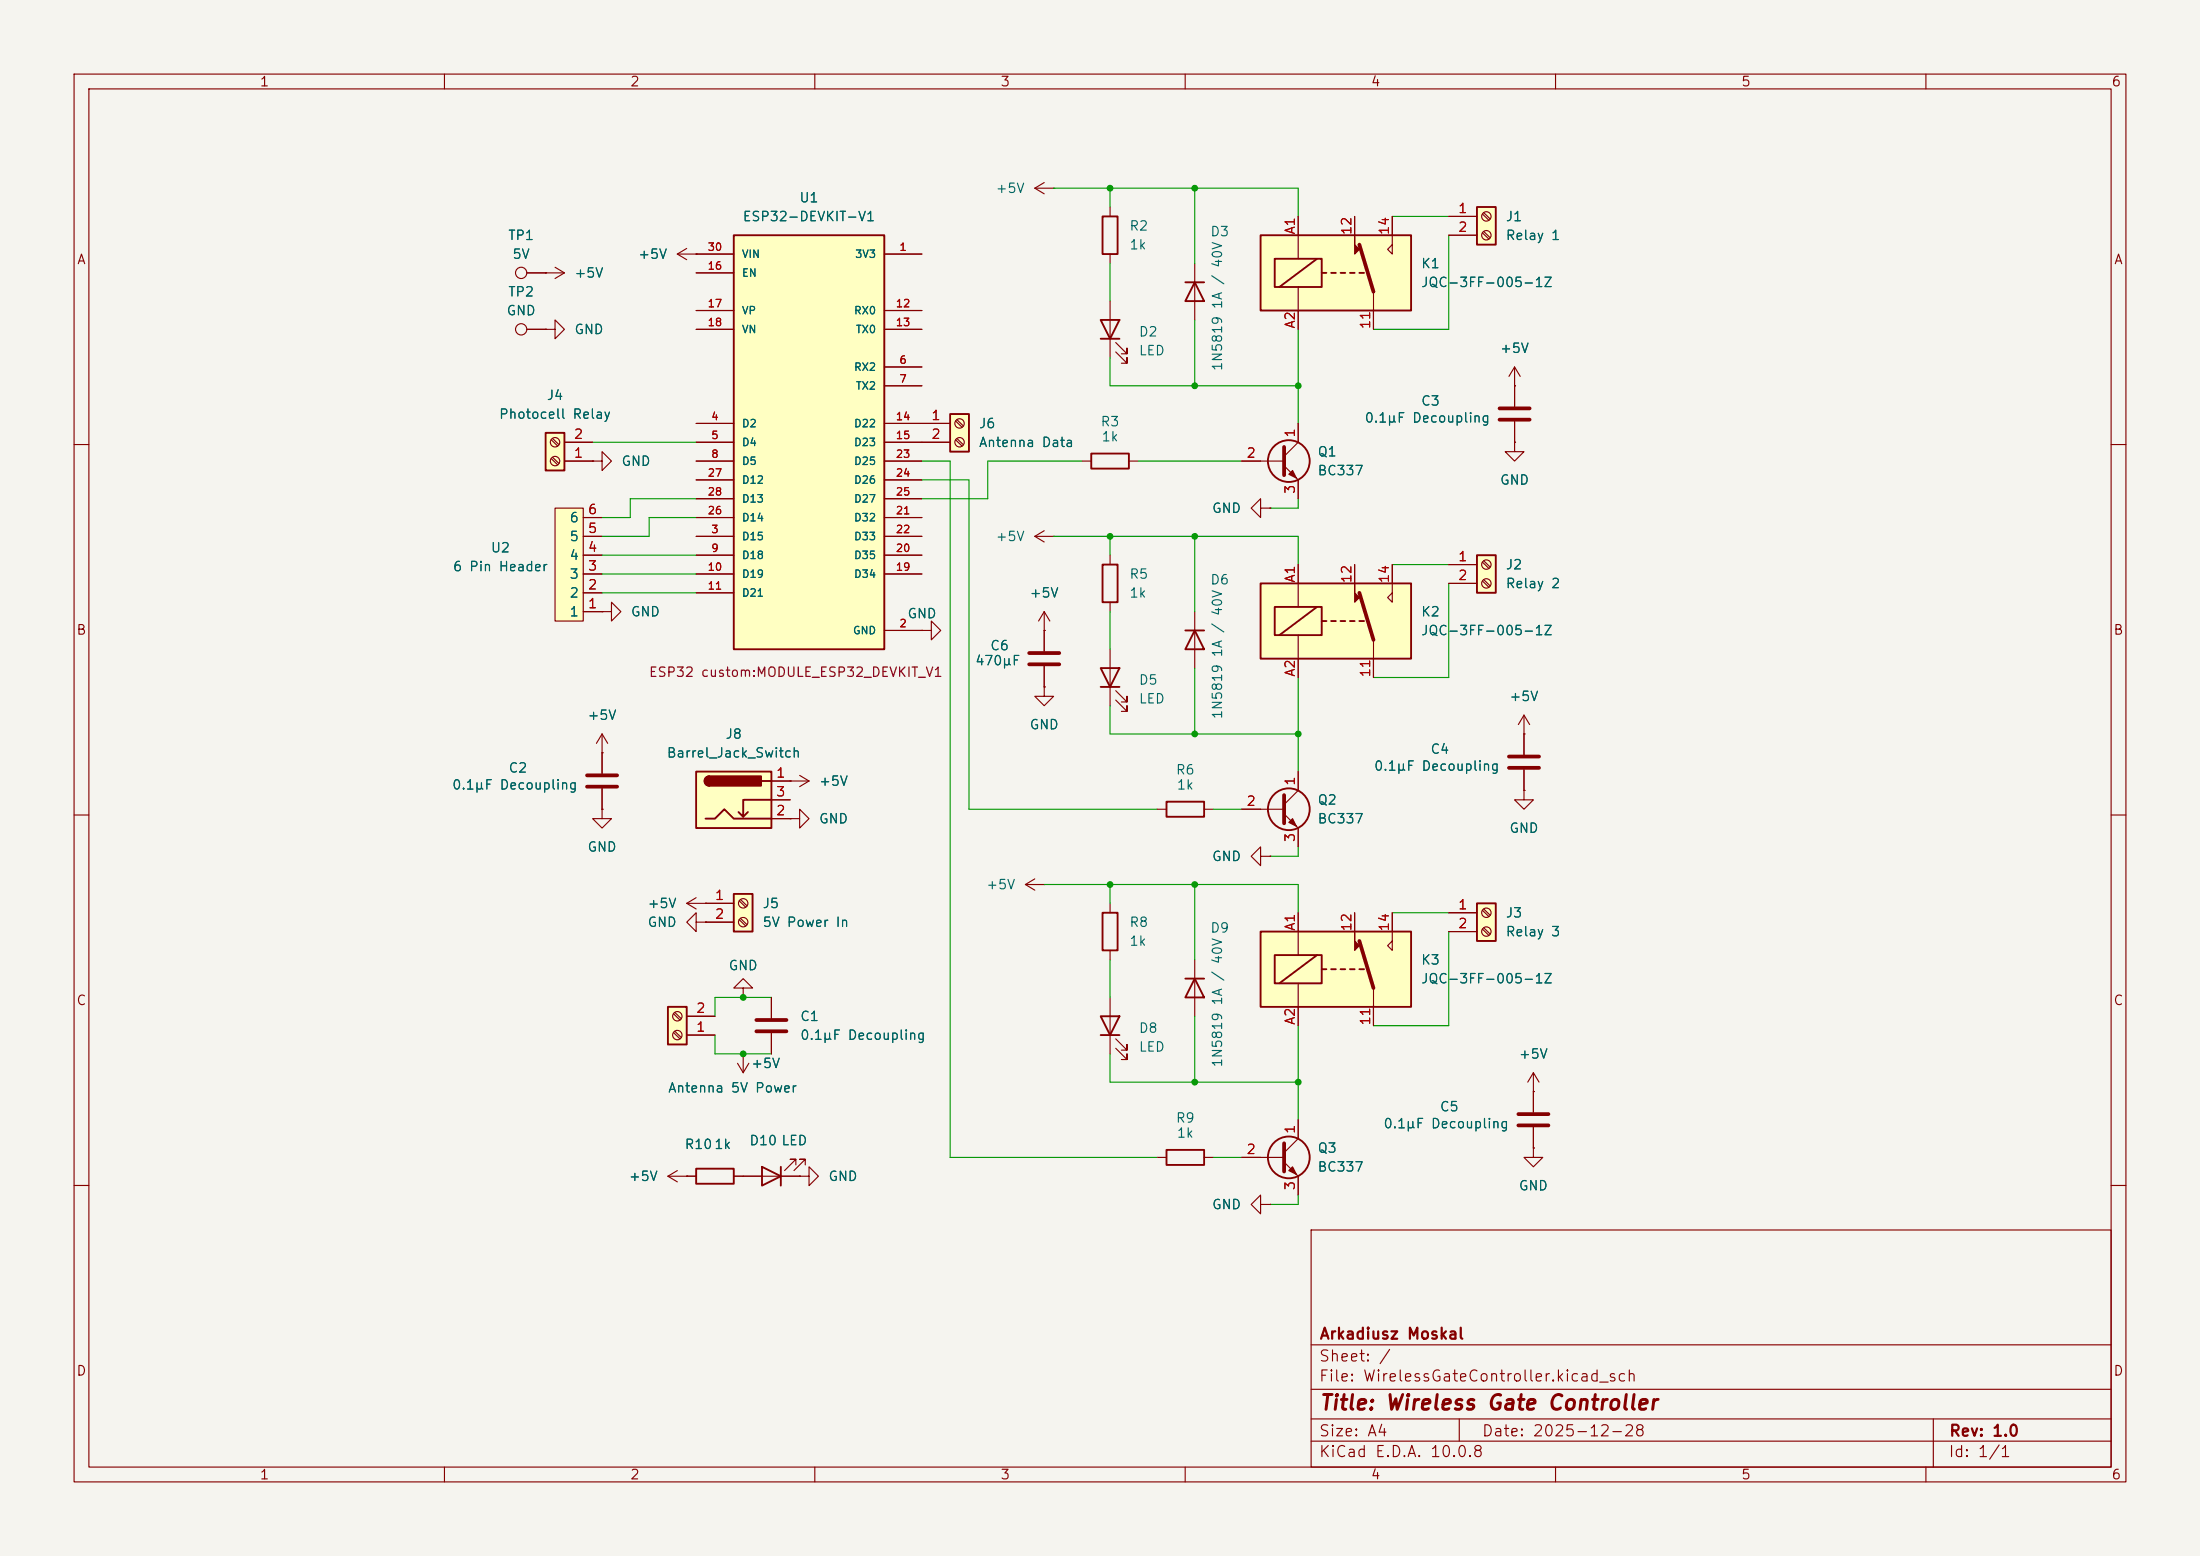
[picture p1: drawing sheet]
<svg xmlns="http://www.w3.org/2000/svg" width="297mm" height="210mm" viewBox="0 0 297 210" stroke-linecap="round" stroke-linejoin="round" font-family="sans-serif">
<path d="M0 0h297v210h-297z" fill="#f5f4ef" stroke="#f5f4ef" stroke-width=".14"/>
<g fill="none" stroke="#840000" stroke-width=".15">
<path d="M10 10h277v190h-277zM12 12h273v186h-273zM60 10v2M110 10v2M160 10v2M210 10v2M260 10v2M10 60h2M285 60h2M141 92.7v1.3h1.2l-1.2 1.3-1.3-1.3h1.3M141 92.7h.1M10 110h2"/>
<path d="M285 110h2M10 160h2M177 166h108v32h-108zM285 160h2M60 198v2M110 198v2M160 198v2M177 194.5h108M177 191.5h108M177 187.5h108M177 181.5h108M197 191.5v3"/>
<path d="M210 198v2M260 198v2M261 191.5v6.5"/>
</g>
<path d="M199.4 74.9h2.5v5.1h-2.5z" fill="#ffffc2"/>
<path d="M148.8 29.2h2.1v5.1h-2.1zM160 38.1h2.6M161.3 38.1l1.3 2.5h-2.6zM148.6 43.2h2.5l-1.2 2.5zM148.6 45.7h2.5M147.3 61.2h5.1v2h-5.1zM199.4 74.9h2.5v5.1h-2.5z" fill="none" stroke="#840000" stroke-width=".25"/>
<g fill="none" stroke="#840000" stroke-width=".15">
<path d="M149.9 27.9v1.3M149.9 34.3v1.3M161.3 35.6v7.6M149.9 40.6v7.7M150.6 47.5l1.5 1.5v-.7v.7h-.7M150.6 46.2l1.5 1.6v-.8v.8h-.7M204.5 59.7v1.3h1.2l-1.2 1.2-1.3-1.2h1.3M204.5 59.7h.1M139.7 72.4l1.3 .8M139.7 72.4h2.5M141 71.6l-1.3 .8M142.2 72.4h.1"/>
<path d="M146 62.2h1.3M152.4 62.2h1.3M195.6 76.2h3.8M195.6 78.7h3.8M200.1 75.9l.9 .8M200.1 78.4l.9 .8M200.3 75.7l.9 .8M200.3 78.2l.9 .9"/>
<circle cx="200.7" cy="76.2" r=".63"/>
<circle cx="200.7" cy="78.7" r=".63"/>
</g>
<path d="M128.3 55.9h2.5v5.1h-2.5z" fill="#ffffc2"/>
<path d="M128.3 55.9h2.5v5.1h-2.5zM148.8 76.2h2.1v5.1h-2.1zM148.6 90.2h2.5l-1.2 2.5zM148.6 92.7h2.5M94 157.7h5.1v2.1h-5.1zM102.9 157.5l2.5 1.3-2.5 1.2zM105.4 157.5v2.5" fill="none" stroke="#840000" stroke-width=".25"/>
<g fill="none" stroke="#840000" stroke-width=".15">
<path d="M124.5 57.2h3.8M124.5 59.7h3.8M129 56.8l.9 .9M129 59.4l.9 .8M129.2 56.6l.8 .9M129.2 59.2l.8 .8M204.5 52.1v2.8M204.5 56.9v2.8M149.9 74.9v1.3M141 85.1v2.8M141 89.9v2.8M149.9 81.3v1.3"/>
<path d="M149.9 87.6v7.7M150.6 94.5l1.5 1.5v-.7v.7h-.7M150.6 93.2l1.5 1.5v-.7v.7h-.7M90.2 158.8h3.8M90.2 158.8l1.2 .7M91.4 158l-1.2 .8M92.7 158.8h.1M99.1 158.8h8.8M99.6 143.5l.7 1.3M100.3 142.2h.1M100.3 142.2v2.6M101.1 143.5l-.8 1.3"/>
<path d="M107.4 157.2v-.7h-.7h.7l-1.5 1.5M108.7 157.2v-.7h-.8h.8l-1.5 1.5"/>
<circle cx="129.5" cy="57.1" r=".63"/>
<circle cx="129.5" cy="59.7" r=".63"/>
</g>
<path d="M202.4 55.1h4.1M202.4 56.6h4.1M138.9 88.1h4.1M138.9 89.7h4.1" fill="none" stroke="#840000" stroke-width=".51"/>
<path d="M90.2 135.9h2.5v5.1h-2.5z" fill="#ffffc2"/>
<path d="M90.2 135.9h2.5v5.1h-2.5z" fill="none" stroke="#840000" stroke-width=".25"/>
<g fill="none" stroke="#840000" stroke-width=".15">
<path d="M90.9 139.4l.9 .8M90.9 136.8l.9 .9M91.1 139.2l.9 .8M91.1 136.7l.9 .8M92.7 139.7h3.8M92.7 137.2h3.8M107.9 158.8h1.3v-1.3l1.3 1.3-1.3 1.2v-1.2M107.9 158.8h.1"/>
<circle cx="91.4" cy="139.7" r=".63"/>
<circle cx="91.4" cy="137.2" r=".63"/>
</g>
<path d="M99.1 120.7h2.5v5h-2.5z" fill="#ffffc2"/>
<path d="M99.1 120.7h2.5v5h-2.5z" fill="none" stroke="#840000" stroke-width=".25"/>
<g fill="none" stroke="#840000" stroke-width=".15">
<path d="M73.7 36.8h.1M73.7 36.8h2.5M74.9 36.1l1.3 .7M76.2 36.8l-1.3 .8M91.4 34.3l1.3 .8M91.4 34.3h2.6M92.7 33.5l-1.3 .8M94 34.3h.1M71.1 44.5h2.6M73.7 44.5h1.2v-1.3l1.3 1.3-1.3 1.2v-1.2M73.7 44.5h.1M106.7 110.5h1.2v-1.3l1.3 1.3-1.3 1.3v-1.3"/>
<path d="M106.7 110.5h.1M95.2 121.9h3.9M95.2 124.5h3.9M99.8 121.6l.9 .8M99.8 124.1l.9 .9M100 121.4l.8 .9M100 124l.8 .8M100.3 133.4h1.3l-1.3-1.3-1.2 1.3h1.2v1.2M100.3 134.6h.1M104.1 134.6v2.8M104.1 139.4v2.8M170.2 162.6v-1.3l-1.3 1.3 1.3 1.2v-1.2h1.2"/>
<path d="M171.4 162.6h.1"/>
<circle cx="70.4" cy="44.4" r=".76"/>
<circle cx="100.3" cy="121.9" r=".63"/>
<circle cx="100.3" cy="124.5" r=".63"/>
</g>
<path d="M102.1 137.7h4.1M102.1 139.2h4.1" fill="none" stroke="#840000" stroke-width=".51"/>
<path d="M73.7 58.4h2.5v5.1h-2.5z" fill="#ffffc2"/>
<path d="M73.7 58.4h2.5v5.1h-2.5z" fill="none" stroke="#840000" stroke-width=".25"/>
<g fill="none" stroke="#840000" stroke-width=".15">
<path d="M71.1 36.8h2.6M74.4 59.4l.9 .8M74.6 59.2l.9 .8M76.2 59.7h3.8M74.4 61.9l.9 .8M74.6 61.7l.9 .9M76.2 62.2h3.8M80 62.2h1.3v-1.2l1.2 1.2-1.2 1.3v-1.3M80 62.2h.1M81.3 82.6h1.2v-1.3l1.3 1.3-1.3 1.2v-1.2M81.3 82.6h.1M81.3 99.1l-.8 1.2"/>
<path d="M81.3 99.1l.7 1.2M81.3 99.1v2.5M81.3 101.6h.1M81.3 109.2v1.3h1.2l-1.2 1.3-1.3-1.3h1.3M81.3 109.2h.1M106.7 105.4h.1M106.7 105.4h2.5M107.9 104.6l1.3 .8M109.2 105.4l-1.3 .8"/>
<circle cx="70.4" cy="36.8" r=".76"/>
<circle cx="74.9" cy="59.7" r=".63"/>
<circle cx="74.9" cy="62.2" r=".63"/>
</g>
<path d="M94 104.1h10.1v7.7h-10.1z" fill="#ffffc2"/>
<path d="M94 104.1h10.1v7.7h-10.1zM95.2 110.5h1.3l1.3-1.3 1.3 1.3h5M95.8 104.8a.64 .64 0 0 0-.7 .6 .64 .64 0 0 0 .7 .6M101 109.6l-.7 .6M102.9 105.4h1.2M104.1 108h-3.8v2.2l-.6-.6" fill="none" stroke="#840000" stroke-width=".25"/>
<g fill="#840000" stroke="#840000" stroke-width=".25">
<path d="M95.3 105l.5-.2v1.2a.63 .63 0 0 1-.6-.3 .63 .63 0 0 1 .1-.7z"/>
<path d="M95.8 104.8h6.9v1.2h-6.9z"/>
</g>
<path d="M141 85.1h.1M141 82.6l-.8 1.2M141 82.6l.7 1.2M141 82.6v2.5M104.1 105.4h2.6M104.1 110.5h2.6M104.1 108h2.6" fill="none" stroke="#840000" stroke-width=".15"/>
<path d="M99.1 31.8h20.3v55.8h-20.3z" fill="#ffffc2"/>
<path d="M99.1 31.8h20.3v55.8h-20.3z" fill="none" stroke="#840000" stroke-width=".25"/>
<g fill="none" stroke="#840000" stroke-width=".15">
<path d="M94 34.3h5.1M94 36.8h5.1M119.4 34.3h5.1M94 57.2h5.1M94 59.7h5.1M94 41.9h5.1M94 44.5h5.1M119.4 57.2h5.1M119.4 59.7h5.1M119.4 49.5h5.1M119.4 52.1h5.1M119.4 41.9h5.1"/>
<path d="M119.4 44.5h5.1M94 72.4h5.1M94 62.2h5.1M94 74.9h5.1M94 77.5h5.1M94 69.9h5.1M94 64.8h5.1M94 67.3h5.1M119.4 72.4h5.1M119.4 62.2h5.1M119.4 74.9h5.1M119.4 77.5h5.1"/>
<path d="M119.4 69.9h5.1M119.4 64.8h5.1M119.4 67.3h5.1M94 80h5.1M119.4 85.1h5.1M124.5 85.1h1.2v-1.3l1.3 1.3-1.3 1.3v-1.3M124.5 85.1h.1M81.3 101.6v2.8M81.3 106.4v2.8"/>
</g>
<path d="M79.2 104.6h4.1M79.2 106.2h4.1" fill="none" stroke="#840000" stroke-width=".51"/>
<path d="M74.9 68.6h3.8v15.2h-3.8z" fill="#ffffc2"/>
<g fill="none" stroke="#840000" stroke-width=".15">
<path d="M139.7 25.4l1.3 .8M139.7 25.4h2.5M141 24.6l-1.3 .8M142.2 25.4h.1M175.3 57.2v2.5l-1.9 1.9M74.9 68.6h3.8v15.2h-3.8zM78.7 77.5h2.6M78.7 74.9h2.6M78.7 72.4h2.6M78.7 69.9h2.6M167.6 62.2h5.8M170.2 68.6v-1.3l-1.3 1.3 1.3 1.3v-1.3h1.2"/>
<path d="M171.4 68.6h.1M173.4 62.9l1.9 1.9v2.5M78.7 82.6h2.6M78.7 80h2.6"/>
</g>
<path d="M173.4 60.3v3.8" fill="none" stroke="#840000" stroke-width=".51"/>
<circle cx="174" cy="62.2" r="2.82" fill="none" stroke="#840000" stroke-width=".25"/>
<path d="M174 64l.5-.5 .5 1z" fill="#840000" stroke="#840000" stroke-width=".15"/>
<path d="M170.2 31.8h20.3v10.1h-20.3z" fill="#ffffc2"/>
<path d="M175.3 29.2v5.7M175.3 38.7v5.8M182.9 29.2v2.6M185.4 39.4v5.1M188 29.2v5.1l-.7-.6 .7-.7M204.5 52.1h.1M204.5 49.5l-.8 1.3M204.5 49.5l.7 1.3M204.5 49.5v2.6" fill="none" stroke="#840000" stroke-width=".15"/>
<path d="M170.2 31.8h20.3v10.1h-20.3zM172.1 34.9h6.3v3.8h-6.3zM177.8 34.9l-5.1 3.8M178.4 36.8h.7M179.7 36.8h.6M181 36.8h.6M182.2 36.8h.7M183.5 36.8h.6" fill="none" stroke="#840000" stroke-width=".25"/>
<path d="M182.9 31.8v1.2l.6 .7-.6 .6z" fill="#840000" stroke="#840000" stroke-width=".15"/>
<path d="M183.5 33l1.9 6.4" fill="none" stroke="#840000" stroke-width=".51"/>
<path d="M199.4 27.9h2.5v5.1h-2.5z" fill="#ffffc2"/>
<path d="M199.4 27.9h2.5v5.1h-2.5zM160 132.1h2.6M161.3 132.1l1.3 2.5h-2.6z" fill="none" stroke="#840000" stroke-width=".25"/>
<g fill="none" stroke="#840000" stroke-width=".15">
<path d="M195.6 29.2h3.8M195.6 31.8h3.8M200.1 28.9l.9 .8M200.1 31.4l.9 .9M200.3 28.7l.9 .8M200.3 31.2l.9 .9M170.2 115.6v-1.3l-1.3 1.3 1.3 1.2v-1.2h1.2M171.4 115.6h.1M205.7 106.7v1.3h1.3l-1.3 1.2-1.2-1.2h1.2M205.7 106.7h.1M161.3 129.5v7.7M207 154.9v1.3h1.3l-1.3 1.3-1.3-1.3h1.3"/>
<path d="M207 154.9h.1"/>
<circle cx="200.7" cy="29.2" r=".63"/>
<circle cx="200.7" cy="31.7" r=".63"/>
</g>
<path d="M199.4 121.9h2.5v5.1h-2.5z" fill="#ffffc2"/>
<path d="M199.4 121.9h2.5v5.1h-2.5z" fill="none" stroke="#840000" stroke-width=".25"/>
<g fill="none" stroke="#840000" stroke-width=".15">
<path d="M205.7 99.1h.1M205.7 96.5l-.7 1.3M205.7 96.5l.8 1.3M205.7 96.5v2.6M195.6 123.2h3.8M195.6 125.7h3.8M200.1 122.9l.9 .8M200.1 125.4l.9 .8M200.3 122.7l.9 .8M200.3 125.2l.9 .9"/>
<circle cx="200.7" cy="123.2" r=".63"/>
<circle cx="200.7" cy="125.7" r=".63"/>
</g>
<path d="M170.2 125.7h20.3v10.2h-20.3z" fill="#ffffc2"/>
<g fill="none" stroke="#840000" stroke-width=".15">
<path d="M92.7 121.9l1.3 .8M92.7 121.9h2.5M94 124.5v-1.3l-1.3 1.3 1.3 1.2v-1.2h1.2M94 121.2l-1.3 .7M95.2 124.5h.1M95.2 121.9h.1M175.3 123.2v5.7M175.3 132.7v5.7M182.9 123.2v2.5M185.4 133.4v5M188 123.2v5.1l-.7-.7 .7-.6M207 147.3h.1"/>
<path d="M207 144.8l-.8 1.3M207 144.8l.8 1.3M207 144.8v2.5"/>
</g>
<path d="M170.2 125.7h20.3v10.2h-20.3zM172.1 128.9h6.3v3.8h-6.3zM177.8 128.9l-5.1 3.8M178.4 130.8h.7M179.7 130.8h.6M181 130.8h.6M182.2 130.8h.7M183.5 130.8h.6" fill="none" stroke="#840000" stroke-width=".25"/>
<path d="M182.9 125.7v1.3l.6 .6-.6 .7z" fill="#840000" stroke="#840000" stroke-width=".15"/>
<path d="M183.5 127l1.9 6.4" fill="none" stroke="#840000" stroke-width=".51"/>
<path d="M170.2 78.7h20.3v10.2h-20.3z" fill="#ffffc2"/>
<g fill="none" stroke="#840000" stroke-width=".15">
<path d="M71.1 36.8h2.6M73.7 36.8h.1M94 34.3h.1M94 34.3h5.1M94 36.8h5.1M119.4 34.3h5.1M175.3 29.2v2.6M182.9 29.2v2.6M188 29.2v2.6M195.6 29.2h3.8M195.6 31.8h3.8M71.1 44.5h2.6"/>
<path d="M73.7 44.5h.1M76.2 59.7h3.8M94 57.2h5.1M94 59.7h5.1M94 41.9h5.1M94 44.5h5.1M119.4 57.2h8.9M119.4 59.7h8.9M119.4 49.5h5.1M119.4 52.1h5.1M119.4 41.9h5.1M119.4 44.5h5.1"/>
<path d="M175.3 41.9v2.6M175.3 57.2v2.5M185.4 41.9v2.6M204.5 59.7h.1M204.5 52.1h.1M204.5 52.1v2.8M204.5 56.9v2.8M76.2 62.2h3.8M78.7 77.5h2.6M78.7 74.9h2.6M78.7 72.4h2.6M78.7 69.9h2.6"/>
<path d="M80 62.2h.1M94 62.2h5.1M94 77.5h5.1M94 74.9h5.1M94 72.4h5.1M94 69.9h5.1M94 64.8h5.1M94 67.3h5.1M119.4 62.2h5.1M119.4 77.5h5.1M119.4 74.9h5.1M119.4 72.4h5.1"/>
<path d="M119.4 69.9h5.1M119.4 64.8h5.1M119.4 67.3h5.1M167.6 62.2h2.6M171.4 68.6h.1M175.3 64.8v2.5M175.3 76.2v5.7M182.9 76.2v2.5M188 76.2v5.1l-.7-.7 .7-.6M195.6 76.2h3.8M195.6 78.7h3.8M78.7 82.6h2.6"/>
<path d="M78.7 80h2.6M81.3 82.6h.1M94 80h5.1M119.4 85.1h5.1M124.5 85.1h.1M141 92.7h.1M141 85.1h.1M141 85.1v2.8M141 89.9v2.8M161.3 82.6v7.6M175.3 85.7v5.7M185.4 86.4v5"/>
<path d="M205.7 99.1h.1M205.7 99.1v2.8M81.3 109.2h.1M81.3 101.6h.1M81.3 101.6v2.8M81.3 106.4v2.8M104.1 105.4h2.6M104.1 110.5h2.6M104.1 108h2.6M106.7 110.5h.1M106.7 105.4h.1M138.4 119.4l1.3 .7"/>
<path d="M138.4 119.4h2.6M139.7 118.6l-1.3 .8M141 119.4h.1M156.2 109.2h1.3M162.6 109.2h1.2M167.6 109.2h5.8M171.4 115.6h.1M173.4 109.9l1.9 1.9v2.5M175.3 104.1v2.6l-1.9 1.9M205.7 106.7h.1M205.7 103.9v2.8M92.7 139.7h3.8"/>
<path d="M92.7 137.2h3.8M95.2 124.5h.1M95.2 121.9h.1M95.2 121.9h3.9M95.2 124.5h3.9M100.3 134.6h.1M104.1 134.6v2.8M104.1 139.4v2.8M149.9 121.9v1.3M149.9 128.3v1.2M149.9 134.6v7.6M175.3 123.2v2.5"/>
<path d="M175.3 135.9v2.5M182.9 123.2v2.5M185.4 135.9v2.5M188 123.2v2.5M195.6 123.2h3.8M195.6 125.7h3.8M92.7 158.8h.1M92.7 158.8h1.3M99.1 158.8h3.8M100.3 142.2h.1M105.4 158.8h2.5M107.9 158.8h.1"/>
<path d="M150.6 141.5l1.5 1.5v-.8v.8h-.7M150.6 140.2l1.5 1.5v-.7v.7h-.7M156.2 156.2h1.3M162.6 156.2h1.2M167.6 156.2h5.8M173.4 156.8l1.9 2v2.5M175.3 151.1v2.6l-1.9 1.9M207 147.3h.1M207 154.9h.1M207 147.3v2.8M207 152.1v2.8M171.4 162.6h.1"/>
</g>
<g fill="none" stroke="#840000" stroke-width=".25">
<path d="M170.2 78.7h20.3v10.2h-20.3zM160 85.1h2.6M161.3 85.1l1.3 2.5h-2.6zM172.1 81.9h6.3v3.8h-6.3zM177.8 81.9l-5.1 3.8M178.4 83.8h.7M179.7 83.8h.6M181 83.8h.6M182.2 83.8h.7M183.5 83.8h.6M157.5 108.2h5.1v2h-5.1zM148.6 137.2h2.5l-1.2 2.5z"/>
<path d="M148.6 139.7h2.5M148.8 123.2h2.1v5.1h-2.1zM157.5 155.2h5.1v2h-5.1z"/>
<circle cx="174" cy="109.2" r="2.82"/>
<circle cx="174" cy="156.2" r="2.82"/>
</g>
<g fill="#840000" stroke="#840000" stroke-width=".15">
<path d="M182.9 78.7v1.3l.6 .6-.6 .7z"/>
<path d="M174 158l.5-.5 .5 1z"/>
<path d="M174 111l.5-.5 .5 1z"/>
</g>
<path d="M183.5 80l1.9 6.4M173.4 107.3v3.8M203.7 102.1h4.1M203.7 103.6h4.1M173.4 154.3v3.8M205 150.4h4M205 151.9h4" fill="none" stroke="#840000" stroke-width=".51"/>
<g fill="none" stroke="#009600" stroke-width=".15">
<path d="M142.2 25.4h33.1v3.8M149.9 25.4v2.5M149.9 35.6v5M161.3 25.4v10.2M188 29.2h7.6M195.6 31.8v12.7h-10.2M80 59.7h14M149.9 48.3v3.8h25.4M161.3 43.2v8.9M175.3 44.5v12.7M81.3 74.9h12.7M81.3 77.5h12.7"/>
<path d="M94 67.3h-8.9v2.6h-3.8M94 69.9h-6.4v2.5h-6.3M124.5 64.8h6.3v44.4h25.4M124.5 62.2h3.8v94h27.9M142.2 72.4h33.1v3.8M146 62.2h-12.7v5.1h-8.8M149.9 72.4v2.5M153.7 62.2h13.9M161.3 72.4v10.2M175.3 67.3v1.3h-3.9M188 76.2h7.6M195.6 78.7v12.7h-10.2"/>
<path d="M81.3 80h12.7M149.9 82.6v5M149.9 95.3v3.8h25.4M161.3 90.2v8.9M175.3 91.4v12.7M141 119.4h34.3v3.8M149.9 119.4v2.5M161.3 119.4v10.1M163.8 109.2h3.8M175.3 114.3v1.3h-3.9M96.5 139.7v2.5h7.6M104.1 134.6h-7.6v2.6"/>
<path d="M149.9 129.5v5.1M161.3 137.2v8.9M175.3 138.4v12.7M188 123.2h7.6M195.6 125.7v12.7h-10.2M149.9 142.2v3.9h25.4M163.8 156.2h3.8M175.3 161.3v1.3h-3.9"/>
</g>
<g fill="#009600">
<circle cx="161.3" cy="119.4" r=".46"/>
<circle cx="175.3" cy="99.1" r=".46"/>
<circle cx="161.3" cy="99.1" r=".46"/>
<circle cx="100.3" cy="134.6" r=".46"/>
<circle cx="149.9" cy="119.4" r=".46"/>
<circle cx="100.3" cy="142.2" r=".46"/>
<circle cx="175.3" cy="146.1" r=".46"/>
<circle cx="161.3" cy="146.1" r=".46"/>
<circle cx="161.3" cy="72.4" r=".46"/>
<circle cx="149.9" cy="72.4" r=".46"/>
<circle cx="161.3" cy="25.4" r=".46"/>
<circle cx="175.3" cy="52.1" r=".46"/>
<circle cx="161.3" cy="52.1" r=".46"/>
<circle cx="149.9" cy="25.4" r=".46"/>
</g>
<text font-size="2" fill="#840000" x="178" y="190.8">Title: Wireless Gate Controller</text>
<g font-size="1.5" fill="#840000">
<text x="178" y="184.1">Sheet: /</text>
<text x="178" y="181.1">Arkadiusz Moskal</text>
<text x="178" y="186.8">File: WirelessGateController.kicad_sch</text>
<text x="178" y="197">KiCad E.D.A. 10.0.8</text>
<text x="178" y="194.2">Size: A4</text>
<text x="200" y="194.2">Date: 2025-12-28</text>
<text x="263" y="197">Id: 1/1</text>
<text x="263" y="194.2">Rev: 1.0</text>
</g>
<g font-size="1.3" fill="#840000">
<text x="35" y="12">1</text>
<text x="85" y="12">2</text>
<text x="135" y="12">3</text>
<text x="185" y="12">4</text>
<text x="235" y="12">5</text>
<text x="285" y="12">6</text>
<text x="10.3" y="36">A</text>
<text x="285.3" y="36">A</text>
<text x="10.2" y="86">B</text>
<text x="285.2" y="86">B</text>
<text x="10.2" y="136">C</text>
<text x="285.2" y="136">C</text>
<text x="10.2" y="186">D</text>
<text x="285.2" y="186">D</text>
<text x="35" y="200">1</text>
<text x="85" y="200">2</text>
<text x="135" y="200">3</text>
<text x="185" y="200">4</text>
<text x="235" y="200">5</text>
<text x="285" y="200">6</text>
</g>
<g font-size="1.3" fill="#006464">
<text x="107.8" y="27.6">U1</text>
<text x="134.3" y="26.4">+5V</text>
<text x="68.5" y="32.7">TP1</text>
<text x="69.1" y="35.3">5V</text>
<text x="86.1" y="35.3">+5V</text>
<text x="100.2" y="30.2">ESP32-DEVKIT-V1</text>
<text x="152.4" y="31.4">R2</text>
<text x="152.4" y="34">1k</text>
<text x="163.3" y="32.2">D3</text>
<text x="203.2" y="30.2">J1</text>
<text x="203.2" y="32.7">Relay 1</text>
<text x="68.5" y="40.3">TP2</text>
<text x="77.5" y="37.8">+5V</text>
<text x="191.8" y="36.5">K1</text>
<text x="191.8" y="39.1">JQC-3FF-005-1Z</text>
<text x="68.3" y="42.9">GND</text>
<text x="77.5" y="45.4">GND</text>
<text x="153.7" y="45.7">D2</text>
<text x="202.4" y="48">+5V</text>
<text x="153.7" y="48.3">LED</text>
<text x="165.3" y="50.2" transform="rotate(-90 165.3 50.2)">1N5819 1A / 40V</text>
<text x="67.3" y="56.8">Photocell Relay</text>
<text x="73.7" y="54.3">J4</text>
<text x="132.1" y="58.1">J6</text>
<text x="148.5" y="57.9">R3</text>
<text x="148.6" y="59.9">1k</text>
<text x="184.1" y="57.4">0.1µF Decoupling</text>
<text x="191.8" y="55.1">C3</text>
<text x="83.8" y="63.2">GND</text>
<text x="132.1" y="60.7">Antenna Data</text>
<text x="177.8" y="61.9">Q1</text>
<text x="177.8" y="64.5">BC337</text>
<text x="202.4" y="65.7">GND</text>
<text x="76.8" y="70.8">6</text>
<text x="163.5" y="69.5">GND</text>
<text x="61.1" y="77.4">6 Pin Header</text>
<text x="66.2" y="74.9">U2</text>
<text x="76.8" y="75.9">4</text>
<text x="76.8" y="73.4">5</text>
<text x="134.3" y="73.4">+5V</text>
<text x="203.2" y="77.2">J2</text>
<text x="76.8" y="83.5">1</text>
<text x="76.8" y="81">2</text>
<text x="76.8" y="78.4">3</text>
<text x="85.1" y="83.5">GND</text>
<text x="122.4" y="83.8">GND</text>
<text x="138.9" y="81">+5V</text>
<text x="152.4" y="78.4">R5</text>
<text x="152.4" y="81">1k</text>
<text x="163.3" y="79.2">D6</text>
<text x="191.8" y="83.5">K2</text>
<text x="203.2" y="79.7">Relay 2</text>
<text x="133.6" y="88.1">C6</text>
<text x="191.8" y="86.1">JQC-3FF-005-1Z</text>
<text x="131.6" y="90.1">470µF</text>
<text x="153.7" y="92.7">D5</text>
<text x="153.7" y="95.3">LED</text>
<text x="203.7" y="94.9">+5V</text>
<text x="79.2" y="97.5">+5V</text>
<text x="97.8" y="100">J8</text>
<text x="138.9" y="98.8">GND</text>
<text x="165.3" y="97.2" transform="rotate(-90 165.3 97.2)">1N5819 1A / 40V</text>
<text x="60.9" y="106.9">0.1µF Decoupling</text>
<text x="68.6" y="104.6">C2</text>
<text x="89.9" y="102.6">Barrel_Jack_Switch</text>
<text x="110.5" y="106.4">+5V</text>
<text x="158.7" y="104.8">R6</text>
<text x="158.8" y="106.9">1k</text>
<text x="185.4" y="104.3">0.1µF Decoupling</text>
<text x="193" y="102.1">C4</text>
<text x="110.5" y="111.5">GND</text>
<text x="177.8" y="108.9">Q2</text>
<text x="177.8" y="111.5">BC337</text>
<text x="203.7" y="112.7">GND</text>
<text x="79.2" y="115.3">GND</text>
<text x="163.5" y="116.5">GND</text>
<text x="87.3" y="125.4">GND</text>
<text x="87.3" y="122.9">+5V</text>
<text x="102.9" y="122.9">J5</text>
<text x="102.9" y="125.4">5V Power In</text>
<text x="133.1" y="120.3">+5V</text>
<text x="152.4" y="125.4">R8</text>
<text x="203.2" y="124.2">J3</text>
<text x="98.3" y="131.3">GND</text>
<text x="152.4" y="128">1k</text>
<text x="163.3" y="126.2">D9</text>
<text x="191.8" y="130.5">K3</text>
<text x="203.2" y="126.7">Relay 3</text>
<text x="191.8" y="133">JQC-3FF-005-1Z</text>
<text x="107.9" y="138.1">C1</text>
<text x="107.9" y="140.7">0.1µF Decoupling</text>
<text x="153.7" y="139.7">D8</text>
<text x="153.7" y="142.3">LED</text>
<text x="204.9" y="143.2">+5V</text>
<text x="90.1" y="147.8">Antenna 5V Power</text>
<text x="101.3" y="144.5">+5V</text>
<text x="165.3" y="144.1" transform="rotate(-90 165.3 144.1)">1N5819 1A / 40V</text>
<text x="92.3" y="155.4">R101k</text>
<text x="101.1" y="154.9">D10 LED</text>
<text x="158.7" y="151.8">R9</text>
<text x="158.8" y="153.9">1k</text>
<text x="177.8" y="155.9">Q3</text>
<text x="186.7" y="152.6">0.1µF Decoupling</text>
<text x="194.3" y="150.3">C5</text>
<text x="84.8" y="159.7">+5V</text>
<text x="111.7" y="159.7">GND</text>
<text x="177.8" y="158.4">BC337</text>
<text x="204.9" y="161">GND</text>
<text x="163.5" y="163.5">GND</text>
</g>
<g font-size="1.3" fill="#a90000">
<text x="196.8" y="29.1">1</text>
<text x="175.1" y="31.8" transform="rotate(-90 175.1 31.8)">A1</text>
<text x="182.7" y="31.8" transform="rotate(-90 182.7 31.8)">12</text>
<text x="187.8" y="31.8" transform="rotate(-90 187.8 31.8)">14</text>
<text x="196.8" y="31.6">2</text>
<text x="175.1" y="44.5" transform="rotate(-90 175.1 44.5)">A2</text>
<text x="185.3" y="44.5" transform="rotate(-90 185.3 44.5)">11</text>
<text x="77.4" y="59.6">2</text>
<text x="125.6" y="57">1</text>
<text x="125.6" y="59.6">2</text>
<text x="175.1" y="59.2" transform="rotate(-90 175.1 59.2)">1</text>
<text x="77.4" y="62.1">1</text>
<text x="168.2" y="62.1">2</text>
<text x="79.3" y="69.7">6</text>
<text x="175.1" y="66.8" transform="rotate(-90 175.1 66.8)">3</text>
<text x="79.3" y="77.3">3</text>
<text x="79.3" y="74.8">4</text>
<text x="79.3" y="72.3">5</text>
<text x="196.8" y="76.1">1</text>
<text x="79.3" y="82.4">1</text>
<text x="79.3" y="79.9">2</text>
<text x="175.1" y="78.7" transform="rotate(-90 175.1 78.7)">A1</text>
<text x="182.7" y="78.8" transform="rotate(-90 182.7 78.8)">12</text>
<text x="187.8" y="78.8" transform="rotate(-90 187.8 78.8)">14</text>
<text x="196.8" y="78.6">2</text>
<text x="175.1" y="91.4" transform="rotate(-90 175.1 91.4)">A2</text>
<text x="185.3" y="91.5" transform="rotate(-90 185.3 91.5)">11</text>
<text x="104.7" y="105.3">1</text>
<text x="104.7" y="107.8">3</text>
<text x="175.1" y="106.1" transform="rotate(-90 175.1 106.1)">1</text>
<text x="104.7" y="110.4">2</text>
<text x="168.2" y="109.1">2</text>
<text x="175.1" y="113.8" transform="rotate(-90 175.1 113.8)">3</text>
<text x="96.4" y="121.8">1</text>
<text x="96.4" y="124.3">2</text>
<text x="175.1" y="125.7" transform="rotate(-90 175.1 125.7)">A1</text>
<text x="182.7" y="125.8" transform="rotate(-90 182.7 125.8)">12</text>
<text x="187.8" y="125.8" transform="rotate(-90 187.8 125.8)">14</text>
<text x="196.8" y="123.1">1</text>
<text x="196.8" y="125.6">2</text>
<text x="93.9" y="137">2</text>
<text x="93.9" y="139.6">1</text>
<text x="175.1" y="138.4" transform="rotate(-90 175.1 138.4)">A2</text>
<text x="185.3" y="138.5" transform="rotate(-90 185.3 138.5)">11</text>
<text x="175.1" y="153.1" transform="rotate(-90 175.1 153.1)">1</text>
<text x="168.2" y="156.1">2</text>
<text x="175.1" y="160.8" transform="rotate(-90 175.1 160.8)">3</text>
</g>
<text font-size="1.3" fill="#840084" x="87.5" y="91.7">ESP32 custom:MODULE_ESP32_DEVKIT_V1</text>
<g font-size="1" fill="#a90000">
<text x="95.5" y="34.1">30</text>
<text x="121.3" y="34.1">1</text>
<text x="95.5" y="36.6">16</text>
<text x="95.5" y="41.7">17</text>
<text x="120.9" y="41.7">12</text>
<text x="95.5" y="44.3">18</text>
<text x="120.9" y="44.3">13</text>
<text x="121.3" y="49.3">6</text>
<text x="121.3" y="51.9">7</text>
<text x="95.9" y="57">4</text>
<text x="95.9" y="59.5">5</text>
<text x="120.9" y="57">14</text>
<text x="120.9" y="59.5">15</text>
<text x="95.5" y="64.6">27</text>
<text x="95.9" y="62">8</text>
<text x="120.9" y="62">23</text>
<text x="120.9" y="64.6">24</text>
<text x="95.5" y="69.7">26</text>
<text x="95.5" y="67.1">28</text>
<text x="120.9" y="69.7">21</text>
<text x="120.9" y="67.1">25</text>
<text x="95.5" y="77.3">10</text>
<text x="95.9" y="72.2">3</text>
<text x="95.9" y="74.7">9</text>
<text x="120.9" y="77.3">19</text>
<text x="120.9" y="74.7">20</text>
<text x="120.9" y="72.2">22</text>
<text x="95.5" y="79.8">11</text>
<text x="121.3" y="84.9">2</text>
</g>
<g font-size="1" fill="#006464">
<text x="100.1" y="35.1">VIN</text>
<text x="115.4" y="35.1">3V3</text>
<text x="100.1" y="37.6">EN</text>
<text x="100.1" y="42.7">VP</text>
<text x="100.1" y="45.2">VN</text>
<text x="115.2" y="42.7">RX0</text>
<text x="115.5" y="45.2">TX0</text>
<text x="115.2" y="50.3">RX2</text>
<text x="115.5" y="52.8">TX2</text>
<text x="100.1" y="57.9">D2</text>
<text x="115.2" y="57.9">D22</text>
<text x="100.1" y="60.5">D4</text>
<text x="100.1" y="63">D5</text>
<text x="100.1" y="65.5">D12</text>
<text x="115.2" y="60.5">D23</text>
<text x="115.2" y="63">D25</text>
<text x="115.2" y="65.5">D26</text>
<text x="100.1" y="70.6">D14</text>
<text x="100.1" y="68.1">D13</text>
<text x="115.2" y="70.6">D32</text>
<text x="115.2" y="68.1">D27</text>
<text x="100.1" y="73.2">D15</text>
<text x="100.1" y="75.7">D18</text>
<text x="115.2" y="75.7">D35</text>
<text x="115.2" y="73.2">D33</text>
<text x="100.1" y="78.2">D19</text>
<text x="100.1" y="80.8">D21</text>
<text x="115.2" y="78.2">D34</text>
<text x="115.1" y="85.9">GND</text>
</g>
</svg>
